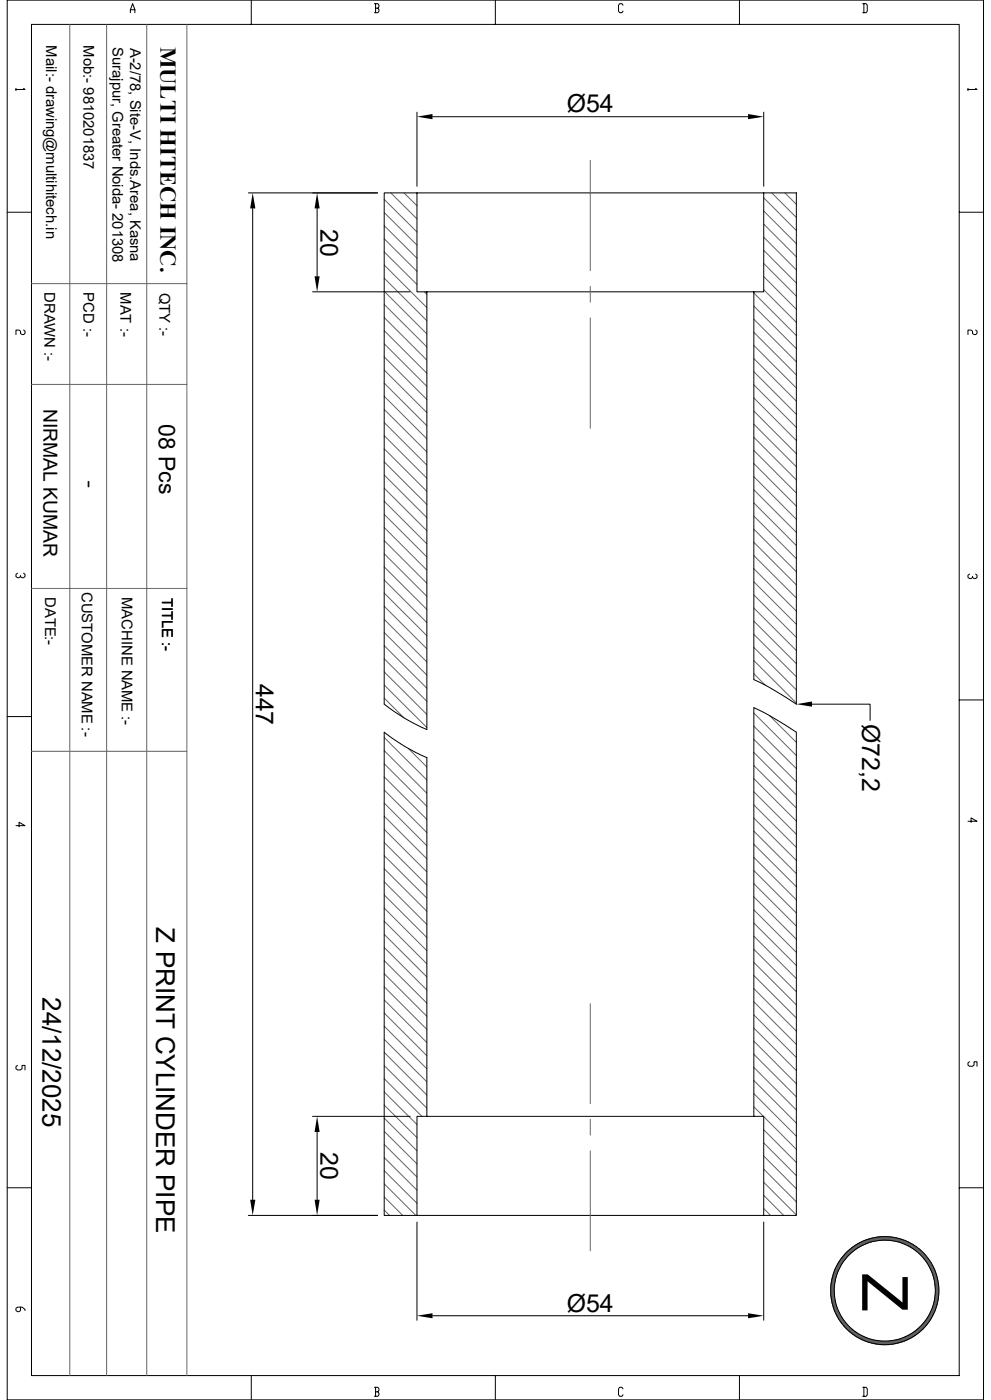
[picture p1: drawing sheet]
<svg xmlns="http://www.w3.org/2000/svg" width="297mm" height="420mm" viewBox="0 0 297 420" stroke-linecap="round" stroke-linejoin="round" font-family="sans-serif">
<g fill="none" stroke="#000" stroke-width=".3">
<path d="M2.2 0h292.6v419.9h-292.6zM9.4 7.3h.1M9.4 7.3h278.1v405.4h-278.1zM39.1 3.8v-.9l.7-1.8 .6 1.8v.9M39.1 2.9h1.3M75.3 0v7.3M112.2 1.1h1l.4 .5v.4l-.4 .5M112.6 2.5h.6l.4 .4v.4l-.4 .5h-1M112.6 1.1v2.7M148.5 0v7.3M186.7 1.6l-.3-.5h-.7l-.3 .5v1.7l.3 .5h.7l.3-.5M221.6 0v7.3"/>
<path d="M258.6 1.1h1l.3 .5v1.7l-.3 .5h-1M258.9 1.1v2.7M4.8 26.5v.7M7.1 26.5l.4 .3h-2.7M125 33.7v22.2M129.6 35h94.6M228.9 33.7v22.2M290.1 26.5v.7M292.4 26.5l.4 .3h-2.7M74.4 57.9h38.8M125 57.9v29.6h103.9v-29.6M2.2 63.7h7.2"/>
<path d="M75.7 62.5v297.4M95 62.5v20.4M287.5 63.7h7.3M7.1 99l.4 .4v.6l-.4 .4h-.5l-.5-.4v-.6l-.4-.4h-.9v1.4M93.7 87.5h29.2M127.9 87.5v131.4a55.5 55.5 0 0 1-12.8-7.7v-153.3h123.6v153.3l-8-4.9-4.8-2.4v-116.4M292.4 99l.4 .4v.6l-.4 .4h-.5l-.4-.4v-.6l-.5-.4h-.9v1.4M5.2 172l-.4 .3v.7l.4 .3h.5l.4-.3M7.1 172l.4 .3v.7l-.4 .3h-.5l-.5-.3v-.4M290.6 172.2l-.5 .4v.6l.5 .4h.4l.5-.4M292.4 172.2l.4 .4v.6l-.4 .4h-.5l-.4-.4v-.3M2.2 215h7.2"/>
<path d="M243.4 211.2h17.4v4.9M287.5 210h7.3M4.8 247.7h2.7l-1.8-1v1.3M290.1 246.4h2.7l-1.8-1v1.3M5.2 319.6l-.4 .4v.6l.4 .4h.9l.5-.4v-1h.9v1.4M290.6 318.5l-.5 .4v.6l.5 .4h.9l.4-.4v-1h.9v1.4M93.7 334.9h29.2M95 339.6v20.3M127.9 334.9v-107.6a55.5 55.5 0 0 1-12.8-7.6v144.9h123.6v-144.9l-8-5-4.8-2.4v122.6M2.2 356.3h7.2M287.5 356.3h7.3M74.4 364.6h38.8"/>
<path d="M125 364.6v-29.7h103.9v29.7M125 366.6v29.5M228.9 366.6v29.5M6.1 392.1v1l-.4 .4h-.5l-.4-.4v-.6l.4-.4h1.4l.9 .7v.3M129.6 394.7h94.6M75.3 412.7v7.2M112.2 416.2h1l.4 .4v.5l-.4 .4M112.6 417.5h.6l.4 .5v.4l-.4 .5h-1M112.6 416.2v2.7M148.5 412.7v7.2M186.7 416.6l-.3-.4h-.7l-.3 .4v1.8l.3 .5h.7l.3-.5M221.6 412.7v7.2"/>
<path d="M258.6 416.2h1l.3 .4v1.8l-.3 .5h-1M258.9 416.2v2.7"/>
<circle cx="265.2" cy="387.2" r="16.2"/>
<circle cx="265.2" cy="387.2" r="15.2"/>
</g>
<g fill="none" stroke="#636466" stroke-width=".3">
<path d="M20.9 7.3v405.4M32 7.3v405.4M44 7.3v405.4M56 7.3v405.4M115.1 59.8l9.9 9.8M117.1 57.9l7.9 7.8M121.1 57.9l3.9 3.8M176.9 48.1v33.1M228.9 59.4l9.8 9.8M231.3 57.9l7.4 7.3M235.2 57.9l3.5 3.4M115.1 63.8l9.9 9.7"/>
<path d="M115.1 67.7l9.9 9.8M115.1 71.6l9.9 9.8M115.1 75.6l9.9 9.7M115.1 79.5l12.8 12.8M228.9 63.3l9.8 9.8M228.9 67.2l9.8 9.8M228.9 71.2l9.8 9.8M228.9 75.1l9.8 9.8M228.9 79l9.8 9.9M9.4 85.1h46.6M115.1 83.4l12.8 12.8M115.1 87.4l12.8 12.8"/>
<path d="M115.1 91.3l12.8 12.8M115.1 95.3l12.8 12.7M115.1 99.2l12.8 12.8M127.2 87.5l.7 .8M176.9 85.9v4.7M176.9 95.4v33.1M225.9 87.9l12.8 12.8M225.9 91.8l12.8 12.8M225.9 95.8l12.8 12.7M225.9 99.7l12.8 12.8M228.9 83l9.8 9.8M228.9 86.9l9.8 9.8"/>
<path d="M9.4 115.3h46.6M115.1 103.1l12.8 12.8M115.1 107.1l12.8 12.7M115.1 111l12.8 12.8M115.1 114.9l12.8 12.8M115.1 118.9l12.8 12.8M225.9 103.6l12.8 12.8M225.9 107.6l12.8 12.8M225.9 111.5l12.8 12.8M225.9 115.4l12.8 12.8M225.9 119.4l12.8 12.8M115.1 122.8l12.8 12.8"/>
<path d="M115.1 126.7l12.8 12.8M115.1 130.7l12.8 12.8M115.1 134.6l12.8 12.8M115.1 138.6l12.8 12.7M225.9 123.3l12.8 12.8M225.9 127.3l12.8 12.7M225.9 131.2l12.8 12.8M225.9 135.1l12.8 12.8M225.9 139.1l12.8 12.7M115.1 142.5l12.8 12.8M115.1 146.4l12.8 12.8M115.1 150.4l12.8 12.8"/>
<path d="M115.1 154.3l12.8 12.8M115.1 158.2l12.8 12.8M225.9 143l12.8 12.8M225.9 146.9l12.8 12.8M225.9 150.9l12.8 12.8M225.9 154.8l12.8 12.8M225.9 158.8l12.8 12.7M9.4 176.5h46.6M115.1 162.2l12.8 12.8M115.1 166.1l12.8 12.8M115.1 170.1l12.8 12.7M115.1 174l12.8 12.8"/>
<path d="M115.1 177.9l12.8 12.8M225.9 162.7l12.8 12.8M225.9 166.7l12.8 12.7M225.9 170.6l12.8 12.7M225.9 174.5l12.8 12.8M225.9 178.5l12.8 12.7M115.1 181.9l12.8 12.7M115.1 185.8l12.8 12.8M115.1 189.7l12.8 12.8M115.1 193.7l12.8 12.8M115.1 197.6l12.8 12.8M225.9 182.4l12.8 12.8"/>
<path d="M225.9 186.4l12.8 12.7M225.9 190.3l12.8 12.7M225.9 194.2l12.8 12.8M225.9 198.2l12.8 12.7M115.1 201.5l12.8 12.8M115.1 205.5l12.8 12.8M115.1 209.4l5.9 5.9M225.9 202.1l3.5 3.5M225.9 213.9l12.8 12.8M225.9 217.8l12.8 12.8M230.7 214.7l8 8M9.4 225.4h46.6"/>
<path d="M115.1 221.2l12.8 12.8M115.1 225.2l12.8 12.8M115.1 229.1l12.8 12.8M115.1 233l12.8 12.8M115.1 237l12.8 12.8M122.4 224.5l5.5 5.6M225.9 221.8l12.8 12.7M225.9 225.7l12.8 12.8M225.9 229.7l12.8 12.7M225.9 233.6l12.8 12.7M225.9 237.5l12.8 12.8M115.1 240.9l12.8 12.8"/>
<path d="M115.1 244.9l12.8 12.7M115.1 248.8l12.8 12.8M115.1 252.7l12.8 12.8M115.1 256.7l12.8 12.8M225.9 241.5l12.8 12.7M225.9 245.4l12.8 12.7M225.9 249.3l12.8 12.8M225.9 253.3l12.8 12.7M225.9 257.2l12.8 12.8M115.1 260.6l12.8 12.8M115.1 264.5l12.8 12.8M115.1 268.5l12.8 12.8"/>
<path d="M115.1 272.4l12.8 12.8M115.1 276.4l12.8 12.7M225.9 261.2l12.8 12.7M225.9 265.1l12.8 12.7M225.9 269l12.8 12.8M225.9 273l12.8 12.7M225.9 276.9l12.8 12.7M115.1 280.3l12.8 12.8M115.1 284.2l12.8 12.8M115.1 288.2l12.8 12.7M115.1 292.1l12.8 12.8M115.1 296l12.8 12.8"/>
<path d="M115.1 300l12.8 12.8M225.9 280.8l12.8 12.8M225.9 284.8l12.8 12.7M225.9 288.7l12.8 12.8M225.9 292.7l12.8 12.7M225.9 296.6l12.8 12.7M115.1 303.9l12.8 12.8M115.1 307.8l12.8 12.8M115.1 311.8l12.8 12.8M115.1 315.7l12.8 12.8M115.1 319.7l12.8 12.7M176.9 301.1v30"/>
<path d="M225.9 300.5l12.8 12.8M225.9 304.5l12.8 12.7M225.9 308.4l12.8 12.8M225.9 312.3l12.8 12.8M225.9 316.3l12.8 12.8M115.1 323.6l11.3 11.3M115.1 327.6l9.9 9.8M115.1 331.5l9.9 9.8M115.1 335.4l9.9 9.8M115.1 339.4l9.9 9.8M176.9 335.8v4.7M225.9 320.2l12.8 12.8"/>
<path d="M225.9 324.1l12.8 12.8M225.9 328.1l12.8 12.8M225.9 332l2.9 2.9M228.9 335l9.8 9.8M228.9 338.9l9.8 9.8M115.1 343.3l9.9 9.8M115.1 347.3l9.9 9.7M115.1 351.2l9.9 9.8M115.1 355.1l9.5 9.5M115.1 359.1l5.6 5.5M176.9 345.2v30M228.9 342.9l9.8 9.8"/>
<path d="M228.9 346.8l9.8 9.8M228.9 350.7l9.8 9.9M228.9 354.7l9.8 9.8M228.9 358.6l6 6M115.1 363l1.7 1.6M228.9 362.5l2 2.1M250.7 379.9l.8 .8M250.7 379.8l.8 .8M250.8 379.6l.8 .8M250.9 379.5l.8 .8M250.9 379.4l.8 .8M251 379.3l.8 .8"/>
<path d="M251.1 379.1l.7 .8M251.1 379l.8 .8M251.2 378.9l.8 .8M251.3 378.8l.8 .8M251.3 378.7l.8 .7M251.4 378.5l.8 .8M251.5 378.4l.8 .8M251.6 378.3l.7 .8M251.6 378.2l.8 .8M251.7 378.1l.8 .7M251.8 378l.8 .8M251.9 377.9l.7 .7"/>
<path d="M252 377.7l.7 .8M252.1 377.6l.7 .8M252.1 377.5l.8 .8M252.2 377.4l.8 .8M252.3 377.3l.8 .8M252.3 377.2l.9 .8M252.4 377.1l.8 .8M252.5 377l.8 .7M252.6 376.9l.8 .8M252.7 376.8l.8 .7M252.8 376.7l.8 .7M252.9 376.6l.8 .7"/>
<path d="M253 376.5l.7 .7M253.1 376.3l.7 .8M253.2 376.3l.7 .7M253.2 376.2l.8 .7M253.3 376l.8 .8M253.4 376l.8 .7M253.5 375.9l.8 .7M253.6 375.8l.8 .7M253.7 375.7l.8 .7M253.8 375.6l.8 .7M253.9 375.5l.8 .8M254 375.4l.8 .8"/>
<path d="M254.1 375.3l.8 .7M254.2 375.2l.8 .8M254.3 375.1l.8 .8M254.4 375l.8 .8M254.5 374.9l.8 .8M254.6 374.9l.8 .7M254.7 374.8l.8 .7M254.8 374.7l.8 .8M254.9 374.6l.8 .8M255 374.5l.8 .8M255.1 374.4l.8 .8M255.2 374.3l.8 .8"/>
<path d="M255.4 374.3l.7 .7M255.5 374.2l.7 .7M255.6 374.1l.8 .8M255.7 374l.8 .8M255.8 373.9l.8 .8M255.9 373.8l.8 .8M256 373.8l.8 .8M256.2 373.7l.7 .8M256.2 373.6l.8 .8M256.4 373.5l.8 .8M256.5 373.5l.8 .8M256.6 373.4l.8 .8"/>
<path d="M256.7 373.3l.8 .8M256.8 373.3l.8 .8M257 373.2l.8 .8M257.1 373.1l.8 .8M257.2 373l.8 .8M257.3 373l.8 .8M257.5 372.9l.7 .8M257.6 372.8l.8 .8M257.7 372.8l.8 .8M257.8 372.7l.9 .8M257.9 372.7l.9 .8M258.1 372.6l.8 .8"/>
<path d="M258.2 372.5l.8 .8M258.4 372.4l.8 .9M258.5 372.4l.8 .8M258.6 372.3l.8 .9M258.7 372.3l.9 .8M258.9 372.2l.8 .8M259 372.2l.8 .8M259.2 372.1l.8 .9M259.3 372.1l.8 .8M259.4 372l.9 .8M259.5 371.9l.9 .9M259.7 371.9l.9 .8"/>
<path d="M259.8 371.9l.9 .8M260 371.8l.9 .9M260.1 371.8l.9 .8M260.3 371.7l.9 .9M260.4 371.6l.9 .9M260.6 371.6l.9 .9M260.7 371.6l.9 .8M260.9 371.5l.8 .9M261 371.5l.9 .9M261.2 371.4l.9 1M261.3 371.4l.9 .9M261.5 371.4l.9 .9"/>
<path d="M261.6 371.3l1 1M261.8 371.3l.9 .9M262 371.3l.9 .9M262.1 371.3l1 .9M262.3 371.2l.9 1M262.4 371.2l1 1M262.6 371.2l1 .9M262.8 371.1l.9 1M262.9 371.1l1 1M263.1 371.1l1 1M263.3 371.1l1 1M263.4 371.1l1.1 1"/>
<path d="M263.6 371l1 1.1M263.8 371l1 1M264 371l1 1M264.2 371l1 1M264.3 371l1.1 1M264.5 371l1.1 1M264.7 371l1.1 1.1M264.9 371l1.1 1.1M265.1 371l1.1 1.1M265.3 371l1.1 1.1M265.5 371l1.1 1.1M265.6 371l1.2 1.1"/>
<path d="M265.9 371l1.1 1.2M266.1 371l1.2 1.2M266.3 371l1.2 1.2M266.5 371l1.2 1.2M266.7 371l1.2 1.3M266.9 371.1l1.3 1.2M267.1 371.1l1.3 1.3M267.3 371.1l1.4 1.3M267.5 371.1l1.4 1.4M267.8 371.2l1.4 1.4M268 371.2l1.5 1.5M268.2 371.3l1.5 1.4"/>
<path d="M268.5 371.3l1.5 1.5M268.7 371.3l1.6 1.7M269 371.4l1.6 1.6M269.2 371.5l1.7 1.7M269.5 371.6l1.8 1.7M269.7 371.6l1.9 1.9M270 371.7l2 2M270.3 371.8l2.1 2.1M270.6 371.9l2.2 2.2M270.9 372l2.4 2.4M271.2 372.1l2.7 2.7M271.6 372.3l3.1 3.1"/>
<path d="M271.9 372.4l8.1 8M272.2 372.6l7.6 7.5M272.6 372.8l7 6.9M273 373l6.4 6.3M273.5 373.3l5.6 5.5M274 373.6l4.8 4.7M274.6 374l3.7 3.7M275.5 374.6l2.2 2.3M276.9 377.6l3.2 3.2M277.5 378.4l2.7 2.7M277.9 379l2.4 2.4M278.2 379.5l2.3 2.3"/>
<path d="M278.5 379.9l2 2.1M248.9 386.6l1.1 1M248.9 386.8l1.1 1.1M248.9 387l1.1 1.1M248.9 387.1l1.2 1.2M248.9 387.4l1.2 1.1M248.9 387.5l1.2 1.2M248.9 387.7l1.2 1.2M248.9 387.9l1.2 1.2M249 385.9l1 1M249 386l1 1.1M249 386.2l1 1.1"/>
<path d="M249 386.4l1 1.1M249 388.1l1.1 1.2M249 388.3l1.2 1.3M249 388.5l1.2 1.3M249 385.7l1 1M249 388.7l1.3 1.3M249 389l1.3 1.3M249 385.5l1 1M249 389.2l1.4 1.3M249 385.1l1 1.1M249 385.3l1 1M249.1 389.4l1.3 1.3"/>
<path d="M249.1 389.6l1.4 1.4M249.1 384.8l1 1M249.1 385l1 1M249.1 389.8l1.5 1.5M249.1 384.5l1 .9M249.1 384.7l1 .9M249.2 390.1l1.5 1.4M249.2 384.3l.9 1M249.2 390.3l1.5 1.5M249.2 384l1 .9M249.2 384.2l.9 .9M249.3 390.6l1.5 1.5"/>
<path d="M249.3 383.8l.9 1M249.3 383.7l.9 .9M249.3 390.8l1.6 1.6M249.3 383.5l1 1M249.4 391l1.6 1.7M249.4 383.4l.9 .9M249.4 383.2l.9 .9M249.5 391.3l1.7 1.7M249.5 383.1l.9 .9M249.5 391.6l1.8 1.8M249.5 382.8l.9 .9M249.5 382.9l.9 .9"/>
<path d="M249.6 391.8l1.9 1.9M249.6 382.7l.8 .8M249.6 382.5l.9 .9M249.7 392.1l2 2M249.7 382.4l.8 .8M249.7 382.2l.9 .9M249.8 392.4l2.1 2.1M249.8 382.1l.8 .8M249.8 381.9l.9 .9M249.9 381.8l.8 .8M249.9 392.7l2.2 2.3M249.9 381.6l.8 .9"/>
<path d="M250 393l2.5 2.5M250 381.5l.8 .8M250 381.3l.9 .9M250.1 381.2l.8 .9M250.1 393.3l2.8 2.8M250.1 381.1l.9 .8M250.2 380.9l.8 .9M250.2 380.8l.9 .8M250.3 393.7l3.3 3.3M250.3 380.7l.8 .8M250.4 380.5l.8 .8M250.4 394l8 8"/>
<path d="M250.4 380.4l.8 .8M250.5 380.3l.8 .8M250.5 380.2l.8 .8M250.6 394.4l7.4 7.3M250.6 380l.8 .8M250.8 394.8l6.8 6.8M251 395.2l6.2 6.1M251.3 395.6l5.4 5.5M251.6 396.2l4.6 4.5M252.1 396.8l3.5 3.5M252.8 397.7l1.9 1.9M255.4 398.8l3.3 3.3"/>
<path d="M256.3 399.5l2.7 2.8M256.9 399.9l2.4 2.4M273.4 399.9l.8 .8M273.5 399.8l.8 .8M273.6 399.8l.8 .8M273.7 399.7l.8 .8M273.9 399.6l.7 .8M273.9 399.5l.8 .8M274.1 399.5l.7 .7M274.2 399.4l.8 .7M274.3 399.3l.7 .8M274.4 399.2l.8 .8"/>
<path d="M274.5 399.1l.8 .8M274.6 399l.8 .8M274.7 398.9l.8 .8M274.8 398.9l.8 .7M274.9 398.8l.8 .7M275 398.7l.8 .8M275.1 398.6l.8 .8M275.2 398.5l.8 .8M275.3 398.4l.8 .8M275.4 398.4l.8 .7M275.5 398.2l.8 .8M275.6 398.1l.8 .8"/>
<path d="M275.7 398.1l.8 .7M275.8 398l.8 .7M275.9 397.9l.8 .8M276 397.8l.8 .7M276.1 397.7l.8 .7M276.2 397.6l.7 .8M276.3 397.5l.8 .7M276.4 397.4l.8 .7M276.5 397.3l.7 .8M276.6 397.2l.7 .7M276.6 397.1l.8 .7M276.7 397l.8 .7"/>
<path d="M276.8 396.9l.8 .7M276.9 396.7l.8 .9M277 396.7l.7 .7M277.1 396.5l.7 .8M277.2 396.5l.7 .7M277.2 396.3l.8 .8M277.3 396.2l.8 .8M277.4 396.1l.8 .8M277.5 396l.8 .8M277.6 395.9l.7 .8M277.7 395.8l.7 .7M277.7 395.6l.8 .9"/>
<path d="M277.8 395.6l.8 .7M277.9 395.4l.8 .8M278 395.3l.7 .8M278 395.2l.8 .8M278.1 395.1l.8 .8M278.2 395l.8 .7M278.3 394.8l.7 .8M278.3 394.7l.8 .8M278.4 394.6l.8 .8M278.5 394.5l.7 .8M278.5 394.3l.8 .8M278.6 394.2l.8 .8"/>
<path d="M278.6 394.1l.8 .8M278.7 380.4l2 1.9M278.7 394l.8 .8M278.8 393.8l.8 .8M278.8 393.7l.9 .8M278.8 380.7l2 1.9M278.9 393.6l.8 .8M279 393.4l.8 .9M279 393.3l.8 .8M279 381.1l1.8 1.8M279.1 393.2l.8 .8M279.1 393.1l.9 .8"/>
<path d="M279.2 392.9l.8 .8M279.2 381.4l1.7 1.7M279.2 392.8l.9 .8M279.3 392.6l.8 .9M279.3 381.7l1.6 1.7M279.4 392.5l.8 .9M279.4 392.3l.8 .9M279.4 382.1l1.6 1.5M279.4 392.2l.9 .9M279.5 392.1l.8 .8M279.5 382.4l1.6 1.5M279.6 391.9l.8 .9"/>
<path d="M279.6 391.8l.9 .8M279.6 382.6l1.5 1.5M279.7 391.7l.8 .8M279.7 382.9l1.4 1.4M279.7 391.5l.8 .8M279.7 391.4l.9 .8M279.8 383.2l1.4 1.4M279.8 391.2l.8 .9M279.8 383.4l1.4 1.4M279.8 391l.9 .9M279.9 390.9l.9 .9M279.9 383.7l1.4 1.3"/>
<path d="M279.9 390.7l.9 .9M280 383.9l1.3 1.3M280 390.4l.9 .9M280 390.6l.8 .9M280 384.2l1.3 1.2M280 390.3l.9 .9M280 390.1l.9 .9M280.1 384.4l1.2 1.3M280.1 389.8l.9 .9M280.1 390l.9 .9M280.1 384.6l1.2 1.3M280.1 384.9l1.2 1.2"/>
<path d="M280.1 389.6l1 1M280.2 385.1l1.2 1.2M280.2 389.3l.9 .9M280.2 389.5l.9 .9M280.2 385.3l1.2 1.2M280.2 385.5l1.2 1.2M280.2 389.1l.9 1M280.2 389l1 .9M280.2 386l1.2 1.1M280.2 385.7l1.2 1.2M280.2 388.5l1.1 .9M280.2 388.6l1 1"/>
<path d="M280.2 388.8l1 1M280.3 386.2l1.1 1.1M280.3 386.4l1.1 1.1M280.3 386.5l1.1 1.1M280.3 386.8l1.1 1.1M280.3 387.7l1 1M280.3 387.9l1 1M280.3 388.1l1 1M280.3 388.3l1 1M280.3 387.1l1 1.1M280.3 387l1.1 1M280.3 387.4l1 1"/>
<path d="M280.3 387.5l1 1.1M257.4 400.2l2.3 2.3M257.9 400.5l2.1 2.1M258.2 400.7l2 2M258.6 400.9l1.9 1.9M259 401l1.8 1.8M259.3 401.2l1.7 1.7M259.6 401.3l1.7 1.7M260 401.4l1.5 1.6M260.3 401.5l1.5 1.6M260.5 401.6l1.5 1.5M260.8 401.7l1.5 1.5"/>
<path d="M261.1 401.8l1.4 1.4M261.3 401.9l1.4 1.4M261.6 401.9l1.4 1.4M261.8 402l1.4 1.3M262.1 402l1.3 1.4M262.3 402.1l1.3 1.3M262.6 402.1l1.2 1.3M262.8 402.2l1.2 1.2M263 402.2l1.2 1.2M263.2 402.2l1.2 1.2M263.4 402.3l1.2 1.1M263.7 402.3l1.1 1.1"/>
<path d="M263.9 402.3l1.1 1.1M264.1 402.3l1.1 1.1M264.3 402.3l1.1 1.1M264.5 402.3l1.1 1.1M264.7 402.3l1.1 1.1M264.9 402.3l1 1.1M265.1 402.3l1 1.1M265.3 402.3l1 1.1M265.5 402.3l1 1.1M265.6 402.3l1.1 1.1M265.9 402.3l.9 1.1M266 402.3l1 1"/>
<path d="M266.2 402.3l1 1M266.4 402.3l1 1M266.5 402.3l1 1M266.7 402.3l1 .9M266.9 402.3l.9 .9M267.1 402.2l.9 1M267.3 402.2l.9 .9M267.4 402.2l1 .9M267.6 402.2l.9 .9M267.7 402.1l.9 1M267.9 402.1l.9 .9M268.1 402.1l.9 .9"/>
<path d="M268.2 402l.9 .9M268.4 402l.9 .9M268.5 402l.9 .8M268.7 401.9l.9 .9M268.9 401.9l.8 .9M269 401.9l.9 .8M269.2 401.8l.8 .9M269.3 401.8l.9 .8M269.5 401.7l.8 .9M269.6 401.7l.9 .8M269.7 401.7l.9 .8M269.9 401.6l.8 .9"/>
<path d="M270 401.5l.9 .9M270.2 401.5l.8 .8M270.3 401.4l.8 .9M270.5 401.4l.8 .9M270.6 401.4l.8 .8M270.7 401.3l.9 .8M270.8 401.2l.9 .9M271 401.2l.8 .8M271.1 401.1l.8 .9M271.3 401.1l.8 .8M271.4 401l.8 .8M271.5 400.9l.8 .8"/>
<path d="M271.7 400.9l.8 .8M271.8 400.8l.8 .8M271.9 400.8l.8 .8M272 400.7l.8 .8M272.2 400.6l.8 .8M272.3 400.6l.8 .8M272.4 400.5l.8 .8M272.5 400.4l.8 .8M272.7 400.3l.8 .9M272.8 400.3l.8 .8M272.9 400.2l.8 .8M273 400.1l.8 .8"/>
<path d="M273.1 400.1l.8 .8M273.3 400l.8 .8"/>
</g>
<path d="M125 35l4.6-.8v1.6zM224.2 34.2l4.7 .8-4.7 .8zM75.7 57.9l.8 4.6h-1.5zM95 57.9l.8 4.6h-1.5zM94.3 82.9h1.5l-.8 4.6zM238.7 211.2l4.7-.8v1.6zM95 334.9l.8 4.7h-1.5zM75 359.9h1.5l-.8 4.7zM94.3 359.9h1.5l-.8 4.7zM125 394.7l4.6-.7v1.5zM224.2 394l4.7 .7-4.7 .8z" fill="#000"/>
<path d="M258.4 382.3h1.7l10.4 8.5v-7.7h1.6v9.8h-1.6l-10.5-8.5v8.7h-1.6z" fill="#000"/>
<g font-size="7.8">
<text x="46.8" y="278.2" transform="rotate(90 46.8 278.2)">Z PRINT CYLINDER PIPE</text>
<text x="12.7" y="299.2" transform="rotate(90 12.7 299.2)">24/12/2025</text>
</g>
<g font-size="7.5">
<text x="169.9" y="33.7">Ø54</text>
<text x="96.1" y="68.6" transform="rotate(90 96.1 68.6)">20</text>
<text x="76.7" y="205.1" transform="rotate(90 76.7 205.1)">447</text>
<text x="258.4" y="217.1" transform="rotate(90 258.4 217.1)">Ø72,2</text>
<text x="96.1" y="345.7" transform="rotate(90 96.1 345.7)">20</text>
<text x="169.9" y="393.4">Ø54</text>
</g>
<text font-size="6.9" x="47.6" y="127.2" transform="rotate(90 47.6 127.2)">08 Pcs</text>
<text font-size="6.8" x="48.1" y="14" transform="rotate(90 48.1 14)">MULTI HITECH INC.</text>
<text font-size="6.1" x="24.8" y="144.1" transform="rotate(90 24.8 144.1)">-</text>
<text font-size="5.8" x="13.1" y="122.6" transform="rotate(90 13.1 122.6)">NIRMAL KUMAR</text>
<g font-size="4.4">
<text x="13.8" y="13.6" transform="rotate(90 13.8 13.6)">Mail:- drawing@multihitech.in</text>
<text x="25" y="13.6" transform="rotate(90 25 13.6)">Mob:- 9810201837</text>
<text x="33.7" y="14.1" transform="rotate(90 33.7 14.1)">Surajpur, Greater Noida- 201308</text>
<text x="39" y="14.3" transform="rotate(90 39 14.3)">A-2/78, Site-V, Inds.Area, Kasna</text>
<text x="13.3" y="87.6" transform="rotate(90 13.3 87.6)">DRAWN :-</text>
<text x="25" y="87.6" transform="rotate(90 25 87.6)">PCD :-</text>
<text x="36.1" y="87.6" transform="rotate(90 36.1 87.6)">MAT :-</text>
<text x="47.8" y="87.8" transform="rotate(90 47.8 87.8)">QTY :-</text>
<text x="13.5" y="179.1" transform="rotate(90 13.5 179.1)">DATE:-</text>
<text x="24.5" y="177.5" transform="rotate(90 24.5 177.5)">CUSTOMER NAME :-</text>
<text x="36.5" y="179.1" transform="rotate(90 36.5 179.1)">MACHINE NAME :-</text>
<text x="48.6" y="179.3" transform="rotate(90 48.6 179.3)">TITLE :-</text>
</g>
</svg>
